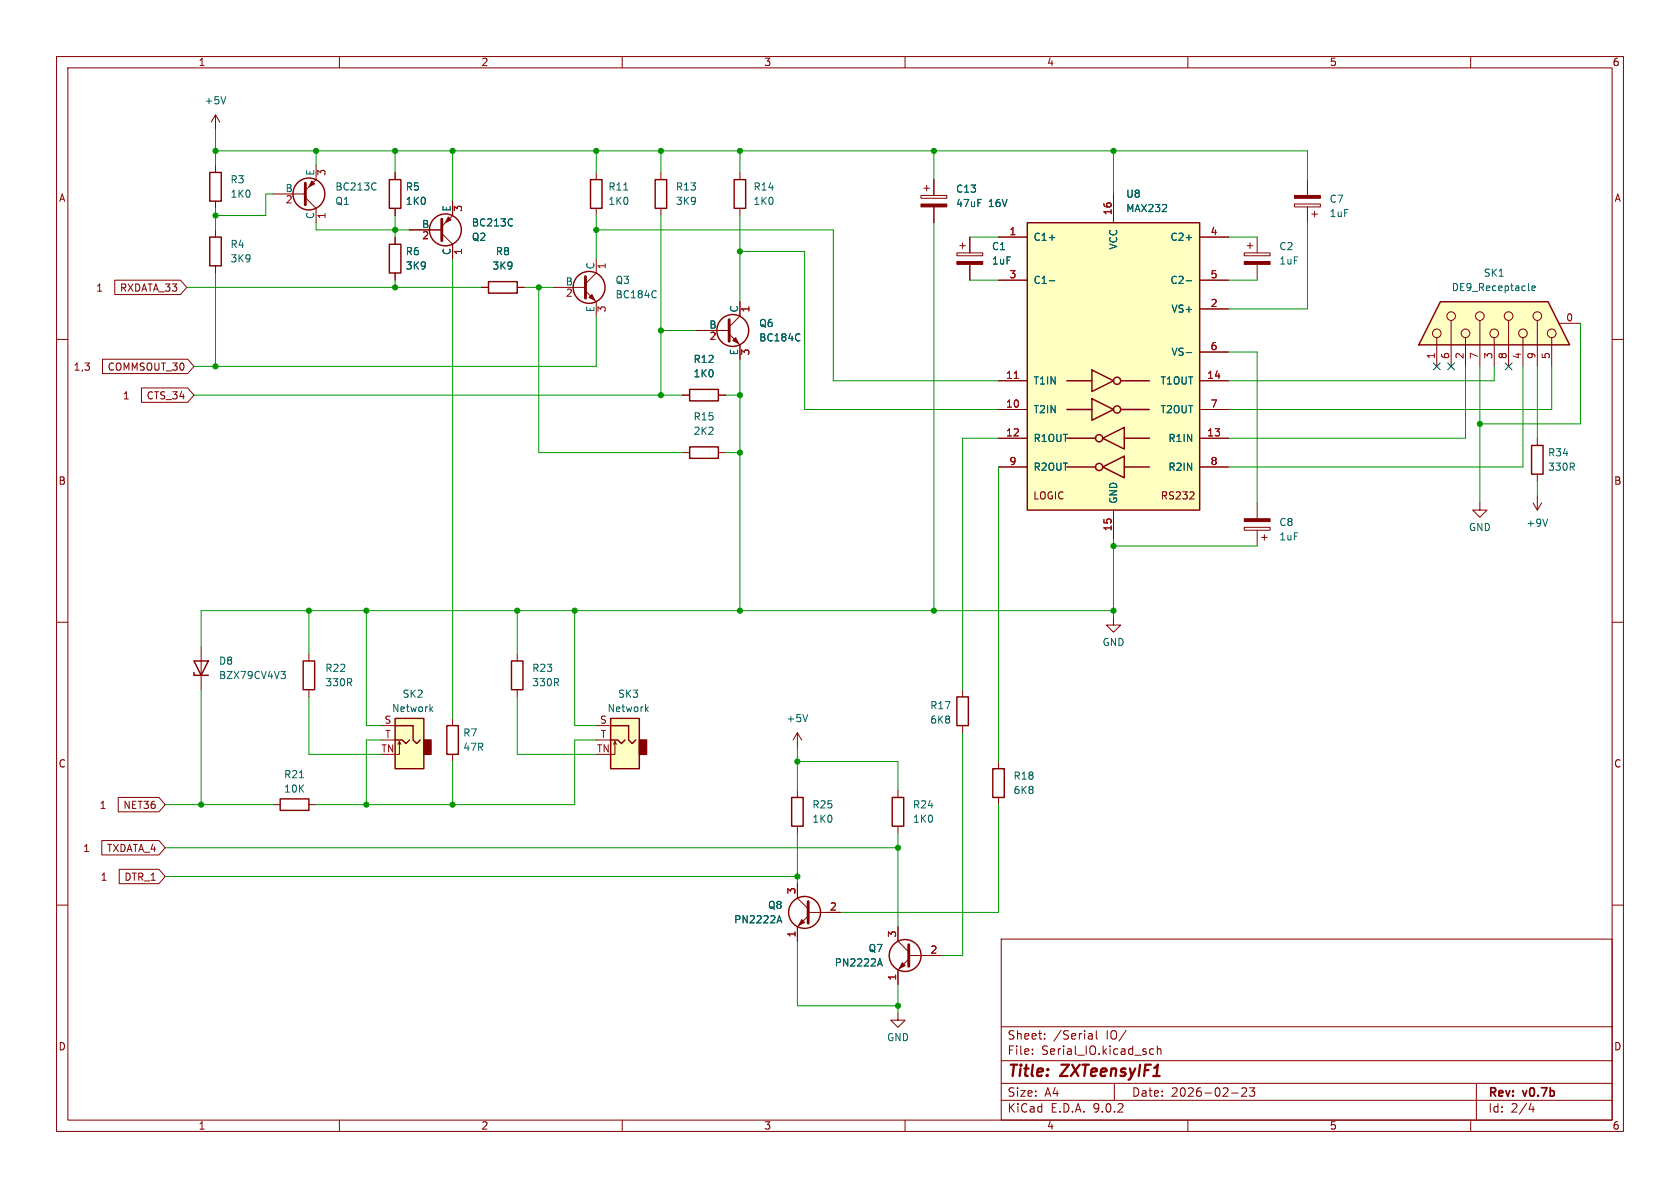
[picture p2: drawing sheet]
<svg xmlns="http://www.w3.org/2000/svg" width="297mm" height="210mm" viewBox="0 0 297 210" stroke-linecap="round" stroke-linejoin="round" font-family="sans-serif">
<g fill="none" stroke="#840000" stroke-width=".18">
<path d="M10 10h277v190h-277zM12 12h273v186h-273zM60 10v2M110 10v2M160 10v2M210 10v2M260 10v2M38.1 20.3l-.8 1.3M38.1 20.3l.8 1.3M38.1 20.3v2.6M69.8 30.5v1.3M69.8 36.8v1.3"/>
<path d="M130.8 30.5v1.3M130.8 36.8v1.3M162.8 34.5h4.6v.6h-4.6zM163.3 33.3h1M163.8 32.8v1M165.1 31.8v2.7M165.1 36.6v2.8M123.2 58.4h5.7M128.9 59.1l1.9 1.9v2.5M130.8 53.3v2.6l-1.9 1.9M169.2 44.7h4.5v.5h-4.5zM169.7 43.4h1"/>
<path d="M170.2 42.9v1M171.4 41.9v2.8M171.4 46.7v2.8M10 60h2M285 60h2M120.6 80h1.3M127 80h1.3M10 110h2M35.6 114.3v7.6M54.6 115.6v1.2M91.4 115.6v1.2M196.8 109.2v1.3h1.3l-1.3 1.3-1.2-1.3h1.2"/>
<path d="M285 110h2M54.6 121.9v1.3M91.4 121.9v1.3M141 139.7v1.3M48.3 142.2h1.2M54.6 142.2h1.3M141 146.1v1.2M10 160h2M158.7 179.1v1.2h1.3l-1.3 1.3-1.2-1.3h1.2M158.7 163.8v2.6l2 1.9M160.7 168.9h5.7M160.7 169.5l-2 2v2.5"/>
<path d="M177 166h108v32h-108zM285 160h2M60 198v2M110 198v2M160 198v2M177 194.5h108M177 191.5h108M177 187.5h108M177 181.5h108M182.5 186.3v.1M182.5 185.5v.1M184.7 183.6v.1"/>
<path d="M184.7 182.8v.1M192.6 182.7h.3l.2 .2v.8M193.1 183.6l-.5 .1M193.1 183.1h-.5M193.8 182.2v1.3l.2 .2M197 191.5v3M203.2 186.1l.3 .3 .5-.1M204 185.5l-.5-.1-.3 .3M204.6 185.5l.2-.1 .4 .1v.9M204.6 184.9v1.5M210 198v2M217.7 193.2h1.2"/>
<path d="M219.5 192.4l.6-.1 .2 .1 .1 .3-.9 1.1h.9M220.9 192.3h.9l-.5 .6 .4 .1v.7l-.2 .1h-.4l-.2-.1M260 198v2M261 191.5v6.5M270.7 195l-.4 1.1h.9M271 195.6v1"/>
</g>
<g fill="none" stroke="#840000" stroke-width=".25">
<path d="M68.8 31.8h2.1v5h-2.1zM129.8 31.8h2v5h-2zM121.9 79h5.1v2h-5.1zM34.3 118.9v.5h2.5M34.3 116.8h2.5l-1.2 2.6zM53.6 116.8h2v5.1h-2zM90.4 116.8h2.1v5.1h-2.1zM49.5 141.2h5.1v2.1h-5.1zM140 141h2v5.1h-2z"/>
<circle cx="129.5" cy="58.4" r="2.82"/>
<circle cx="160" cy="168.9" r="2.82"/>
</g>
<path d="M128.9 56.5v3.8M160.7 167v3.8" fill="none" stroke="#840000" stroke-width=".51"/>
<g fill="#840000" stroke="#840000" stroke-width=".18">
<path d="M159.5 170.2l.5 .5-1 .5z"/>
<path d="M130 59.7l.6 1-1.1-.5z"/>
<path d="M162.8 36.1h4.6v.5h-4.6z"/>
<path d="M169.2 46.2h4.5v.5h-4.5z"/>
</g>
<path d="M39.9 17.1l-.4 1.3M141.2 59l.2 .1M141.4 60.1l-.2 .2M49.7 118.7h.8l-.5 .5 .4 .1 .1 .4-.3 .3h-.4M52.9 137.5h.8M155.3 170.4h.6M155.6 169.5l.4 1.3" fill="none" stroke="#006464" stroke-width=".18"/>
<path d="M181.6 39.4h30.5v50.8h-30.5z" fill="#ffffc2"/>
<g fill="none" stroke="#840000" stroke-width=".25">
<path d="M181.6 39.4h30.5v50.8h-30.5zM121.9 68.8h5.1v2.1h-5.1zM188.6 67.3h4.4M188.6 72.4h4.4M188.6 77.5h5.1M193 65.4l3.8 1.9-3.8 1.9zM193 70.5l3.8 1.9-3.8 1.9zM194.9 77.5l3.9-1.9v3.8zM198.1 67.3h5.1M198.1 72.4h5.1M198.8 77.5h4.4M188.6 82.6h5.1"/>
<path d="M194.9 82.6l3.9-2v3.9zM198.8 82.6h4.4"/>
<circle cx="194.3" cy="77.5" r=".63"/>
<circle cx="197.5" cy="72.4" r=".63"/>
<circle cx="197.5" cy="67.3" r=".63"/>
<circle cx="194.3" cy="82.5" r=".63"/>
</g>
<g fill="none" stroke="#840000" stroke-width=".18">
<path d="M196.8 34.3v5.1M176.5 41.9h5.1M176.5 49.5h5.1M212.1 41.9h5.1M212.1 49.5h5.1M212.1 54.6h5.1M120.6 69.9h1.3M127 69.9h1.3M176.5 67.3h5.1M176.5 72.4h5.1M176.5 77.5h5.1M212.1 67.3h5.1"/>
<path d="M212.1 72.4h5.1M212.1 77.5h5.1M212.1 62.2h5.1M176.5 82.6h5.1M196.8 90.2v5.1M210.3 88.2h.8M211 87.1v.4M212.1 82.6h5.1"/>
</g>
<path d="M185.5 42h1M185.5 49.6h1M209.7 42h1M209.7 49.6h1M209.7 62.3h1" fill="none" stroke="#006464" stroke-width=".18"/>
<path d="M179.3 66.9h.7" fill="none" stroke="#a90000" stroke-width=".18"/>
<path d="M69.8 127h5.1v8.9h-5.1z" fill="#ffffc2"/>
<path d="M74.9 130.8h1.3v2.6h-1.3z" fill="#840000" stroke="#840000" stroke-width=".25"/>
<g fill="none" stroke="#840000" stroke-width=".25">
<path d="M37.1 30.5h2v5.1h-2zM104.4 31.8h2v5h-2zM115.8 31.8h2.1v5h-2.1zM37.1 41.9h2v5.1h-2zM68.8 43.2h2.1v5.1h-2.1zM86.4 49.8h5v2h-5zM69.8 127h5.1v8.9h-5.1zM69.8 130.8h1.3l.7 .6 .6-.6M69.8 128.3h3.2v2.5l.7 .6 .6-.6M79 128.3h2v5.1h-2zM169.2 123.2h2v5.1h-2zM175.5 135.9h2v5.1h-2z"/>
<path d="M157.7 141h2.1v5.1h-2.1z"/>
<circle cx="54.6" cy="34.3" r="2.82"/>
<circle cx="78.7" cy="40.6" r="2.82"/>
<circle cx="104.1" cy="50.8" r="2.82"/>
<circle cx="142.2" cy="161.3" r="2.82"/>
</g>
<g fill="none" stroke="#840000" stroke-width=".18">
<path d="M38.1 29.2v1.3M38.1 35.6v1.2M48.3 34.3h5.7M54 34.9l1.9 1.9v2.6M55.9 29.2v2.6l-1.9 1.9M80 35.6v2.5l-1.9 1.9M105.4 30.5v1.3M105.4 36.8v1.3M116.8 30.5v1.3M116.8 36.8v1.3M228.9 36.1h4.5v.5h-4.5zM231.1 31.8v2.7"/>
<path d="M231.1 36.6v2.8M231.9 37.8h1M232.4 37.3v1.1M38.1 40.6v1.3M38.1 47v1.3M69.8 41.9v1.3M69.8 48.3v1.2M72.4 40.6h5.7M78.1 41.3l1.9 1.9v2.5M85.1 50.8h1.3M91.4 50.8h1.3M97.8 50.8h5.7"/>
<path d="M103.5 51.4l1.9 1.9v2.6M105.4 45.7v2.6l-1.9 1.9M220 44.7h4.5v.5h-4.5zM220.5 43.4h1M221 42.9v1M222.2 41.9v2.8M222.2 46.7v2.8M67.3 128.3h2.5M67.3 130.8h2.5M70.6 131.1l-.2 .5M70.9 131.6l-.3-.5v2.3h-.8M80 127v1.3"/>
<path d="M80 133.4v1.2M158.7 139.7v1.3M170.2 121.9v1.3M170.2 128.3v1.2M176.5 134.6v1.3M141 156.2v2.6l1.9 1.9M158.7 146.1v1.2M176.5 141v1.2M142.9 161.3h5.7M142.9 161.9l-1.9 1.9v2.6"/>
</g>
<path d="M66.2 32.3l.3 .2M66.5 33.5l-.3 .1M90.4 38.7l.2 .1M90.6 39.8l-.2 .1M110.3 33.6h.7M115.8 51.4l.2 .1M116 52.5l-.2 .1M76.1 125.3l.4 .5M76.5 125l-.5 .4M137.5 162.8h.6M137.8 161.9l.4 1.2" fill="none" stroke="#006464" stroke-width=".18"/>
<path d="M54 32.4v3.8M78.1 38.7v3.8M103.5 48.9v3.8M142.9 159.4v3.8" fill="none" stroke="#840000" stroke-width=".51"/>
<g fill="#840000" stroke="#840000" stroke-width=".18">
<path d="M141.7 162.6l.5 .5-1 .5z"/>
<path d="M55.1 32l.5 .5-1 .5z"/>
<path d="M104.1 52.6l.5-.5 .6 1z"/>
<path d="M79.2 38.4l.6 .5-1.1 .5z"/>
<path d="M228.9 34.5h4.5v.6h-4.5z"/>
<path d="M220 46.2h4.5v.5h-4.5z"/>
</g>
<path d="M254.6 53.3h19.1l3.8 7.7h-26.7z" fill="#ffffc2"/>
<path d="M254.6 53.3h19.1l3.8 7.7h-26.7zM270.8 78.7h2v5.1h-2z" fill="none" stroke="#840000" stroke-width=".25"/>
<g fill="none" stroke="#840000" stroke-width=".18">
<path d="M254 59.7v5.1M256.5 56.6v8.2M259.1 59.7v5.1M261.6 56.6v8.2M264.2 59.7v5.1M266.7 56.6v8.2M269.2 59.7v5.1M271.8 56.6v8.2M274.3 59.7v5.1M275.6 57.2h3.8M271.8 77.5v1.2M220 93.2h4.5v.5h-4.5z"/>
<path d="M222.2 88.9v2.8M222.2 93.7v2.8M223 95h1M223.5 94.5v1M261.6 88.9v1.3h1.3l-1.3 1.2-1.3-1.2h1.3M271 88.9l.8 1.3M271.8 83.8v1.3M271.8 87.6v2.6M272.5 88.9l-.7 1.3"/>
<circle cx="254" cy="58.9" r=".76"/>
<circle cx="256.5" cy="55.9" r=".76"/>
<circle cx="259.1" cy="58.9" r=".76"/>
<circle cx="261.6" cy="55.9" r=".76"/>
<circle cx="264.2" cy="58.9" r=".76"/>
<circle cx="266.7" cy="55.9" r=".76"/>
<circle cx="269.2" cy="58.9" r=".76"/>
<circle cx="271.8" cy="55.9" r=".76"/>
<circle cx="274.3" cy="58.9" r=".76"/>
</g>
<path d="M270.3 51.3l.1 .1M270.8 51l.6-.2v-.2l-.4-.1-.2 .2 .1 .6h.5M273.6 91.8l-.4 1.2" fill="none" stroke="#006464" stroke-width=".18"/>
<path d="M220 91.7h4.5v.5h-4.5z" fill="#840000" stroke="#840000" stroke-width=".18"/>
<path d="M107.9 127h5.1v8.9h-5.1z" fill="#ffffc2"/>
<path d="M113 130.8h1.3v2.6h-1.3z" fill="#840000" stroke="#840000" stroke-width=".25"/>
<path d="M107.9 127h5.1v8.9h-5.1zM107.9 130.8h1.3l.7 .6 .6-.6M107.9 128.3h3.2v2.5l.7 .6 .6-.6" fill="none" stroke="#840000" stroke-width=".25"/>
<g fill="none" stroke="#840000" stroke-width=".18">
<path d="M69.8 30.5v1.3M69.8 36.8v1.3M80 35.6v2.5M165.1 31.8v2.7M165.1 36.6v2.8M196.8 34.3v5.1M20.3 49.5h11.6l1.1 1.3-1.1 1.3h-11.6zM69.8 41.9v1.3M69.8 48.3v1.2M72.4 40.6h5.7M80 43.2v2.5M85.1 50.8h1.3"/>
<path d="M91.4 50.8h1.3M123.2 58.4h5.7M130.8 53.3v2.6M171.4 41.9v2.8M171.4 46.7v2.8M176.5 41.9h5.1M176.5 49.5h5.1M212.1 41.9h5.1M212.1 49.5h5.1M212.1 54.6h5.1M18.1 63.5h15.1l1.1 1.3-1.1 1.2h-15.1zM25 68.6h8.2l1.1 1.3-1.1 1.2h-8.2z"/>
<path d="M120.6 69.9h1.3M127 69.9h1.3M130.8 61v2.5M176.5 67.3h5.1M176.5 72.4h5.1M176.5 77.5h5.1M212.1 67.3h5.1M212.1 72.4h5.1M212.1 77.5h5.1M212.1 62.2h5.1M176.5 82.6h5.1M196.8 90.2v5.1"/>
<path d="M212.1 82.6h5.1M105.4 128.3h2.5M105.4 130.8h2.5M108.7 131.1l-.2 .5M109 131.6l-.3-.5v2.3h-.8M141 129.5l-.8 1.3M141 129.5l.7 1.3M141 129.5v2.6M18 148.6h10.1l1.1 1.3-1.1 1.2h-10.1zM20.9 141h7.2l1.1 1.2-1.1 1.3h-7.2zM21.1 153.7h7l1.1 1.2-1.1 1.3h-7zM141 156.2v2.6"/>
<path d="M141 163.8v2.6M146 161.3h2.6M158.7 163.8v2.6M158.7 171.5v2.5M163.8 168.9h2.6"/>
</g>
<g fill="none" stroke="#006464" stroke-width=".18">
<path d="M90.4 38.7l.2 .1M90.6 39.8l-.2 .1M141.2 59l.2 .1M185.5 42h1M185.5 49.6h1M209.7 42h1M209.7 49.6h1M141.4 60.1l-.2 .2M209.7 62.3h1M114.2 125.3l.4 .5M114.6 125l-.5 .4M142.8 126.3l-.4 1.3"/>
<path d="M137.5 162.8h.6M137.8 161.9l.4 1.2M155.3 170.4h.6M155.6 169.5l.4 1.3"/>
</g>
<g fill="none" stroke="#009600" stroke-width=".18">
<path d="M38.1 26.7h193v5.1M38.1 22.9v6.3M38.1 36.8v3.8M48.3 34.3h-1.3v3.8h-8.9M55.9 39.4v1.2h16.5M55.9 26.7v2.5M69.8 26.7v3.8M69.8 38.1v3.8M80 26.7v8.9M105.4 26.7v3.8M105.4 38.1v7.6M116.8 26.7v3.8"/>
<path d="M116.8 38.1v31.8M130.8 26.7v3.8M130.8 38.1v15.2M165.1 26.7v5.1M165.1 39.4v68.6M196.8 26.7v7.6M231.1 39.4v15.2h-13.9M33 50.8h52.1M38.1 48.3v16.5M69.8 49.5v1.3M80 45.7v81.3M92.7 50.8h5.1"/>
<path d="M95.2 50.8v29.2h25.4M105.4 40.6h41.9v26.7h29.2M105.4 55.9v8.9h-71.1M116.8 58.4h6.4M130.8 44.5h11.4v27.9h34.3M171.4 41.9h5.1M171.4 49.5h5.1M217.2 41.9h5M217.2 49.5h5M279.4 57.2v17.7h-17.8M34.3 69.9h86.3M128.3 69.9h2.5"/>
<path d="M130.8 63.5v44.5M176.5 77.5h-6.3v44.4M217.2 62.2h5v26.7M259.1 64.8v12.7h-41.9M261.6 64.8v24.1M264.2 64.8v2.5h-47M269.2 64.8v17.8h-52M271.8 64.8v12.7M274.3 64.8v7.6h-57.1M128.3 80h2.5M176.5 82.6v52M196.8 95.3v13.9"/>
<path d="M196.8 96.5h25.4M271.8 85.1v2.5M54.6 108v7.6M64.8 108v20.3h2.5M91.4 108v7.6M101.6 108v20.3h3.8M196.8 108h-161.2v6.3M35.6 121.9v20.3M54.6 123.2v10.2h12.7M67.3 130.8h-2.5v11.4M80 134.6v7.6M91.4 123.2v10.2h14"/>
<path d="M105.4 130.8h-3.8v11.4h-45.7M141 132.1v7.6M141 134.6h17.7v5.1M170.2 129.5v39.4h-3.8M29.2 142.2h19.1M29.2 154.9h111.8M29.2 149.9h129.5M141 147.3v8.9M158.7 147.3v16.5M176.5 142.2v19.1h-27.9M141 166.4v11.4h17.7M158.7 174v5.1"/>
</g>
<path d="M253.4 64.2l1.2 1.2M254.6 64.2l-1.2 1.2M255.9 64.2l1.2 1.2M257.1 64.2l-1.2 1.2M266.1 64.2l1.2 1.2M267.3 64.2l-1.2 1.2" fill="none" stroke="#000084" stroke-width=".18"/>
<path d="M179.3 66.9h.7" fill="none" stroke="#a90000" stroke-width=".18"/>
<g fill="#009600" stroke="#009600" stroke-width=".18">
<circle cx="64.8" cy="142.2" r=".46"/>
<circle cx="54.6" cy="108" r=".46"/>
<circle cx="64.8" cy="108" r=".46"/>
<circle cx="35.6" cy="142.2" r=".46"/>
<circle cx="91.4" cy="108" r=".46"/>
<circle cx="80" cy="142.2" r=".46"/>
<circle cx="130.8" cy="108" r=".46"/>
<circle cx="130.8" cy="80" r=".46"/>
<circle cx="130.8" cy="69.9" r=".46"/>
<circle cx="130.8" cy="26.7" r=".46"/>
<circle cx="196.8" cy="26.7" r=".46"/>
<circle cx="196.8" cy="108" r=".46"/>
<circle cx="165.1" cy="108" r=".46"/>
<circle cx="196.8" cy="96.5" r=".46"/>
<circle cx="165.1" cy="26.7" r=".46"/>
<circle cx="130.8" cy="44.5" r=".46"/>
<circle cx="80" cy="26.7" r=".46"/>
<circle cx="69.8" cy="26.7" r=".46"/>
<circle cx="55.9" cy="26.7" r=".46"/>
<circle cx="38.1" cy="26.7" r=".46"/>
<circle cx="38.1" cy="38.1" r=".46"/>
<circle cx="38.1" cy="64.8" r=".46"/>
<circle cx="95.2" cy="50.8" r=".46"/>
<circle cx="105.4" cy="26.7" r=".46"/>
<circle cx="105.4" cy="40.6" r=".46"/>
<circle cx="69.8" cy="40.6" r=".46"/>
<circle cx="69.8" cy="50.8" r=".46"/>
<circle cx="116.8" cy="69.9" r=".46"/>
<circle cx="116.8" cy="58.4" r=".46"/>
<circle cx="116.8" cy="26.7" r=".46"/>
<circle cx="261.6" cy="74.9" r=".46"/>
<circle cx="101.6" cy="108" r=".46"/>
<circle cx="141" cy="134.6" r=".46"/>
<circle cx="158.7" cy="177.8" r=".46"/>
<circle cx="141" cy="154.9" r=".46"/>
<circle cx="158.7" cy="149.9" r=".46"/>
</g>
<g font-size="2.8" fill="#840000">
<text x="178" y="190.9">Title:</text>
<text x="187.7" y="190.9">ZXTeensyIF1</text>
</g>
<g font-size="2.1" fill="#840000">
<text x="178" y="184">Sheet:</text>
<text x="186.2" y="184">/Serial</text>
<text x="195.6" y="184">IO/</text>
<text x="178" y="186.7">File:</text>
<text x="184.1" y="186.7">Serial_IO.kicad_sch</text>
<text x="178" y="196.9">KiCad</text>
<text x="178" y="194.1">Size:</text>
<text x="184.7" y="194.1">A4</text>
<text x="185.7" y="196.9">E.D.A.</text>
<text x="193.3" y="196.9">9.0.2</text>
<text x="200" y="194.1">Date:</text>
<text x="207" y="194.1">2026-02-23</text>
<text x="263" y="194.3">Rev:</text>
<text x="263" y="196.9">Id:</text>
<text x="267.1" y="196.9">2/4</text>
<text x="269.4" y="194.3">v0.7b</text>
</g>
<g font-size="1.8" fill="#840000">
<text x="35" y="11.9">1</text>
<text x="85" y="11.9">2</text>
<text x="135" y="11.9">3</text>
<text x="185" y="11.9">4</text>
<text x="235" y="11.9">5</text>
<text x="285" y="11.9">6</text>
<text x="10.3" y="35.9">A</text>
<text x="285.3" y="35.9">A</text>
<text x="16.9" y="51.8">1</text>
<text x="21.1" y="51.8">RXDATA_33</text>
<text x="12.9" y="65.7">1,3</text>
<text x="18.9" y="65.7">COMMSOUT_30</text>
<text x="21.6" y="70.8">1</text>
<text x="25.8" y="70.8">CTS_34</text>
<text x="10.3" y="85.9">B</text>
<text x="182.6" y="88.5">LOGIC</text>
<text x="205.1" y="88.5">RS232</text>
<text x="285.3" y="85.9">B</text>
<text x="10.3" y="135.9">C</text>
<text x="285.3" y="135.9">C</text>
<text x="17.5" y="143.2">1</text>
<text x="21.7" y="143.2">NET36</text>
<text x="14.6" y="150.8">1</text>
<text x="17.7" y="155.9">1</text>
<text x="18.8" y="150.8">TXDATA_4</text>
<text x="21.9" y="155.9">DTR_1</text>
<text x="10.3" y="185.9">D</text>
<text x="285.3" y="185.9">D</text>
<text x="35" y="199.9">1</text>
<text x="85" y="199.9">2</text>
<text x="135" y="199.9">3</text>
<text x="185" y="199.9">4</text>
<text x="235" y="199.9">5</text>
<text x="285" y="199.9">6</text>
</g>
<g font-size="1.8" fill="#006464">
<text x="36.1" y="18.6">+5V</text>
<text x="40.6" y="32.6">R3</text>
<text x="40.6" y="35.2">1K0</text>
<text x="50.4" y="34">B</text>
<text x="55.6" y="31.2" transform="rotate(-90 55.6 31.2)">E</text>
<text x="59.2" y="33.9">BC213C</text>
<text x="71.6" y="33.9">R5</text>
<text x="107.5" y="33.9">R11</text>
<text x="119.4" y="33.9">R13</text>
<text x="133.1" y="33.9">R14</text>
<text x="168.9" y="34.3">C13</text>
<text x="199" y="35.2">U8</text>
<text x="55.6" y="38.8" transform="rotate(-90 55.6 38.8)">C</text>
<text x="59.2" y="36.4">Q1</text>
<text x="71.6" y="36.4">1K0</text>
<text x="74.5" y="40.4">B</text>
<text x="79.8" y="37.5" transform="rotate(-90 79.8 37.5)">E</text>
<text x="83.3" y="40.2">BC213C</text>
<text x="107.5" y="36.4">1K0</text>
<text x="119.4" y="36.4">3K9</text>
<text x="133.1" y="36.4">1K0</text>
<text x="168.9" y="36.8">47uF</text>
<text x="174.7" y="36.8">16V</text>
<text x="199" y="37.7">MAX232</text>
<text x="235" y="36">C7</text>
<text x="235" y="38.6">1uF</text>
<text x="40.6" y="44">R4</text>
<text x="40.6" y="46.6">3K9</text>
<text x="71.6" y="45.3">R6</text>
<text x="71.6" y="47.9">3K9</text>
<text x="79.8" y="45.2" transform="rotate(-90 79.8 45.2)">C</text>
<text x="83.3" y="42.8">Q2</text>
<text x="87" y="47.9">3K9</text>
<text x="87.6" y="45.3">R8</text>
<text x="105.2" y="47.7" transform="rotate(-90 105.2 47.7)">C</text>
<text x="175.3" y="44.4">C1</text>
<text x="175.3" y="47">1uF</text>
<text x="182.6" y="42.8">C1+</text>
<text x="197.7" y="44.2" transform="rotate(-90 197.7 44.2)">VCC</text>
<text x="206.8" y="42.8">C2+</text>
<text x="226.1" y="44.4">C2</text>
<text x="226.1" y="47">1uF</text>
<text x="99.9" y="50.5">B</text>
<text x="108.7" y="52.9">BC184C</text>
<text x="108.7" y="50.4">Q3</text>
<text x="182.6" y="50.4">C1-</text>
<text x="206.8" y="50.4">C2-</text>
<text x="256.6" y="51.7">DE9_Receptacle</text>
<text x="262.2" y="49.1">SK1</text>
<text x="105.2" y="55.3" transform="rotate(-90 105.2 55.3)">E</text>
<text x="125.3" y="58.2">B</text>
<text x="130.6" y="55.3" transform="rotate(-90 130.6 55.3)">C</text>
<text x="134.1" y="58">Q6</text>
<text x="207" y="55.5">VS+</text>
<text x="122.5" y="64.4">R12</text>
<text x="130.6" y="62.9" transform="rotate(-90 130.6 62.9)">E</text>
<text x="134.1" y="60.6">BC184C</text>
<text x="207" y="63.1">VS-</text>
<text x="122.5" y="66.9">1K0</text>
<text x="182.6" y="68.2">T1IN</text>
<text x="205.1" y="68.2">T1OUT</text>
<text x="122.5" y="74.5">R15</text>
<text x="122.5" y="77.1">2K2</text>
<text x="182.6" y="73.3">T2IN</text>
<text x="205.1" y="73.3">T2OUT</text>
<text x="182.6" y="78.3">R1OUT</text>
<text x="182.6" y="83.4">R2OUT</text>
<text x="206.5" y="78.3">R1IN</text>
<text x="206.5" y="83.4">R2IN</text>
<text x="273.6" y="83.4">330R</text>
<text x="273.6" y="80.9">R34</text>
<text x="197.7" y="89.2" transform="rotate(-90 197.7 89.2)">GND</text>
<text x="226.1" y="93.2">C8</text>
<text x="226.1" y="95.7">1uF</text>
<text x="259.6" y="94.1">GND</text>
<text x="269.7" y="93.3">+9V</text>
<text x="38.6" y="117.7">D8</text>
<text x="57.4" y="119">R22</text>
<text x="94" y="119">R23</text>
<text x="194.8" y="114.4">GND</text>
<text x="38.6" y="120.2">BZX79CV4V3</text>
<text x="57.4" y="121.5">330R</text>
<text x="71.1" y="123.5">SK2</text>
<text x="94" y="121.5">330R</text>
<text x="109.2" y="123.5">SK3</text>
<text x="164.3" y="125.6">R17</text>
<text x="69.2" y="126.1">Network</text>
<text x="81.8" y="130.4">R7</text>
<text x="107.3" y="126.1">Network</text>
<text x="138.9" y="127.9">+5V</text>
<text x="164.3" y="128.1">6K8</text>
<text x="50.1" y="137.8">R21</text>
<text x="81.8" y="132.9">47R</text>
<text x="50.1" y="140.3">10K</text>
<text x="143.5" y="143.1">R25</text>
<text x="161.3" y="143.1">R24</text>
<text x="179.1" y="138">R18</text>
<text x="179.1" y="140.6">6K8</text>
<text x="143.5" y="145.6">1K0</text>
<text x="161.3" y="145.6">1K0</text>
<text x="135.7" y="160.9">Q8</text>
<text x="129.7" y="163.4">PN2222A</text>
<text x="147.5" y="171">PN2222A</text>
<text x="153.5" y="168.5">Q7</text>
<text x="156.7" y="184.3">GND</text>
</g>
<g font-size="1.8" fill="#a90000">
<text x="57.9" y="31.2" transform="rotate(-90 57.9 31.2)">3</text>
<text x="50.4" y="36.3">2</text>
<text x="57.9" y="38.8" transform="rotate(-90 57.9 38.8)">1</text>
<text x="82" y="37.5" transform="rotate(-90 82 37.5)">3</text>
<text x="178.4" y="41.7">1</text>
<text x="196.6" y="38.1" transform="rotate(-90 196.6 38.1)">16</text>
<text x="213.9" y="41.7">4</text>
<text x="74.5" y="42.6">2</text>
<text x="82" y="45.2" transform="rotate(-90 82 45.2)">1</text>
<text x="107.4" y="47.7" transform="rotate(-90 107.4 47.7)">1</text>
<text x="99.9" y="52.8">2</text>
<text x="178.4" y="49.3">3</text>
<text x="213.9" y="49.3">5</text>
<text x="107.4" y="55.3" transform="rotate(-90 107.4 55.3)">3</text>
<text x="132.8" y="55.3" transform="rotate(-90 132.8 55.3)">1</text>
<text x="213.9" y="54.4">2</text>
<text x="276.8" y="56.9">0</text>
<text x="125.3" y="60.4">2</text>
<text x="132.8" y="62.9" transform="rotate(-90 132.8 62.9)">3</text>
<text x="213.9" y="62">6</text>
<text x="253.7" y="63.6" transform="rotate(-90 253.7 63.6)">1</text>
<text x="256.3" y="63.6" transform="rotate(-90 256.3 63.6)">6</text>
<text x="258.8" y="63.6" transform="rotate(-90 258.8 63.6)">2</text>
<text x="261.4" y="63.6" transform="rotate(-90 261.4 63.6)">7</text>
<text x="263.9" y="63.6" transform="rotate(-90 263.9 63.6)">3</text>
<text x="266.4" y="63.6" transform="rotate(-90 266.4 63.6)">8</text>
<text x="269" y="63.6" transform="rotate(-90 269 63.6)">4</text>
<text x="271.5" y="63.6" transform="rotate(-90 271.5 63.6)">9</text>
<text x="274.1" y="63.6" transform="rotate(-90 274.1 63.6)">5</text>
<text x="177.8" y="67.1">11</text>
<text x="213.3" y="67.1">14</text>
<text x="177.8" y="72.1">10</text>
<text x="177.8" y="77.2">12</text>
<text x="213.3" y="77.2">13</text>
<text x="213.9" y="72.1">7</text>
<text x="178.4" y="82.3">9</text>
<text x="213.9" y="82.3">8</text>
<text x="196.6" y="94" transform="rotate(-90 196.6 94)">15</text>
<text x="67.9" y="128">S</text>
<text x="68" y="130.6">T</text>
<text x="106" y="128">S</text>
<text x="106.1" y="130.6">T</text>
<text x="67.3" y="133.1">TN</text>
<text x="105.4" y="133.1">TN</text>
<text x="140.7" y="158.2" transform="rotate(-90 140.7 158.2)">3</text>
<text x="146.6" y="161">2</text>
<text x="140.7" y="165.8" transform="rotate(-90 140.7 165.8)">1</text>
<text x="158.5" y="165.8" transform="rotate(-90 158.5 165.8)">3</text>
<text x="158.5" y="173.4" transform="rotate(-90 158.5 173.4)">1</text>
<text x="164.4" y="168.7">2</text>
</g>
</svg>
